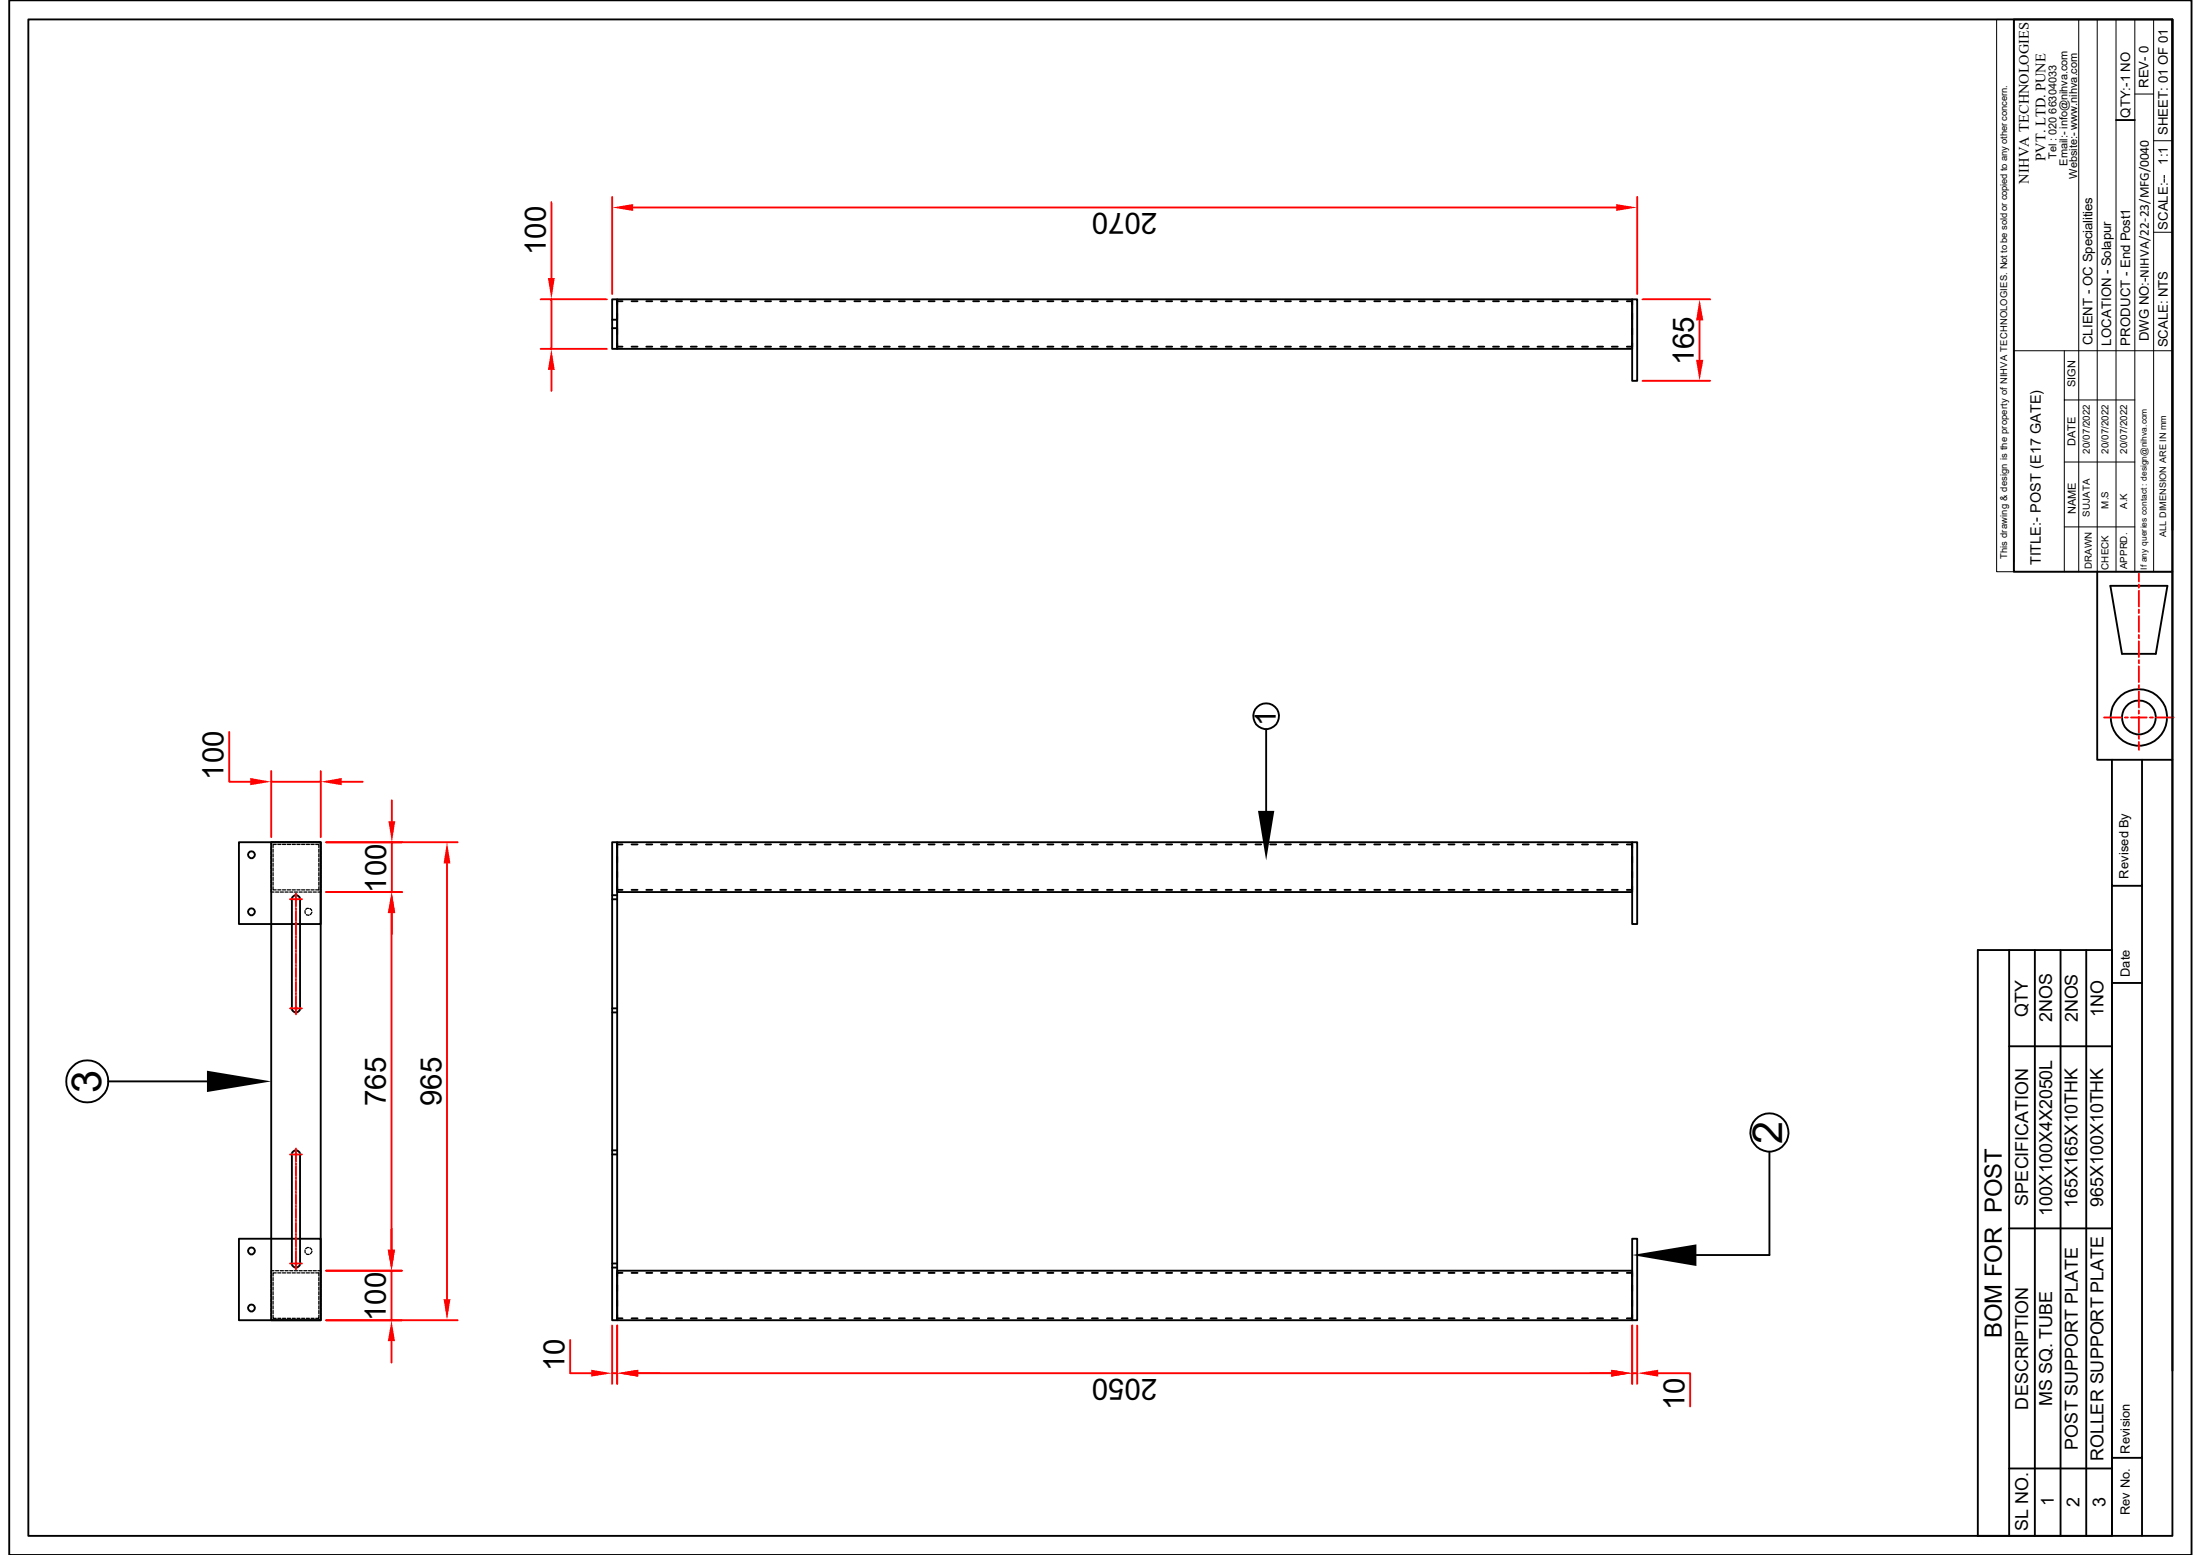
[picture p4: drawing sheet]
<svg xmlns="http://www.w3.org/2000/svg" width="297mm" height="210mm" viewBox="0 0 297 210" stroke-linecap="round" stroke-linejoin="round" font-family="sans-serif">
<g fill="none" stroke="#000" stroke-width=".25">
<path d="M1.2 0h294.7v209.9h-294.7zM3.8 2.6h289.5v204.7h-289.5zM293.3 2.6v68.9M82.7 40.4h.6v6.7h-.6zM82.7 44.3h.6M82.7 43.2h.6M83.3 40.4h137.1v6.7h-137.1zM83.3 46.3v.5h.7M83.3 42.3v.8M83.3 44.3v.8M84 40.7h-.7v.4M85.3 40.7h.8"/>
<path d="M85.3 46.8h.8M87.3 40.7h.8M87.3 46.8h.8M89.3 40.7h.8M89.3 46.8h.8M91.3 40.7h.8M91.3 46.8h.8M93.3 40.7h.8M93.3 46.8h.8M95.3 40.7h.8M95.3 46.8h.8M97.3 40.7h.8"/>
<path d="M97.3 46.8h.8M99.3 40.7h.8M99.3 46.8h.8M101.3 40.7h.8M101.3 46.8h.8M103.3 40.7h.8M103.3 46.8h.8M105.3 40.7h.8M105.3 46.8h.8M107.3 40.7h.8M107.3 46.8h.8M109.3 40.7h.8"/>
<path d="M109.3 46.8h.8M111.3 40.7h.8M111.3 46.8h.8M113.3 40.7h.8M113.3 46.8h.8M115.4 40.7h.8M115.4 46.8h.8M117.3 40.7h.8M117.3 46.8h.8M119.3 40.7h.8M119.3 46.8h.8M121.4 40.7h.8"/>
<path d="M121.4 46.8h.8M123.4 40.7h.8M123.4 46.8h.8M125.4 40.7h.8M125.4 46.8h.8M127.4 40.7h.8M127.4 46.8h.8M129.4 40.7h.8M129.4 46.8h.8M131.4 40.7h.8M131.4 46.8h.8M133.4 40.7h.8"/>
<path d="M133.4 46.8h.8M135.4 40.7h.8M135.4 46.8h.8M137.4 40.7h.8M137.4 46.8h.8M139.4 40.7h.8M139.4 46.8h.8M141.4 40.7h.8M141.4 46.8h.8M143.4 40.7h.8M143.4 46.8h.8M145.4 40.7h.8"/>
<path d="M145.4 46.8h.8M147.4 40.7h.8M147.4 46.8h.8M149.5 40.7h.7M149.5 46.8h.7M151.4 40.7h.9M151.4 46.8h.9M153.4 40.7h.8M153.4 46.8h.8M155.5 40.7h.8M155.5 46.8h.8M157.5 40.7h.8"/>
<path d="M157.5 46.8h.8M159.5 40.7h.7M159.5 46.8h.7M161.5 40.7h.8M161.5 46.8h.8M163.5 40.7h.8M163.5 46.8h.8M165.5 40.7h.8M165.5 46.8h.8M167.5 40.7h.8M167.5 46.8h.8M169.5 40.7h.8"/>
<path d="M169.5 46.8h.8M171.5 40.7h.8M171.5 46.8h.8M173.5 40.7h.8M173.5 46.8h.8M175.5 40.7h.8M175.5 46.8h.8M177.5 40.7h.8M177.5 46.8h.8M179.5 40.7h.8M179.5 46.8h.8M181.5 40.7h.8"/>
<path d="M181.5 46.8h.8M183.5 40.7h.8M183.5 46.8h.8M185.6 40.7h.8M185.6 46.8h.8M187.5 40.7h.8M187.5 46.8h.8M189.6 40.7h.8M189.6 46.8h.8M191.6 40.7h.8M191.6 46.8h.8M193.5 40.7h.9"/>
<path d="M193.5 46.8h.9M195.6 40.7h.8M195.6 46.8h.8M197.6 40.7h.8M197.6 46.8h.8M199.6 40.7h.8M199.6 46.8h.8M201.6 40.7h.8M201.6 46.8h.8M203.6 40.7h.8M203.6 46.8h.8M205.6 40.7h.8"/>
<path d="M205.6 46.8h.8M207.6 40.7h.8M207.6 46.8h.8M209.6 40.7h.8M209.6 46.8h.8M211.6 40.7h.8M211.6 46.8h.8M213.6 40.7h.8M213.6 46.8h.8M215.6 40.7h.8M215.6 46.8h.8M217.6 40.7h.8"/>
<path d="M217.6 46.8h.8M219.7 40.7h.7v.4M220.4 40.4h.6v11h-.6zM220.4 46.3v.5h-.7M220.4 42.3v.8M220.4 44.3v.8M32.3 113.7h11v11h-11zM36.6 113.7h6.7v64.5h-6.7zM82.7 113.7h.6v64.5h-.6zM83.3 113.7h137.1v6.7h-137.1zM83.3 119.7v.4h.7M83.3 115.6v.8"/>
<path d="M83.3 117.7v.8M84 114h-.7v.5M85.3 114h.8M87.3 114h.8M89.3 114h.8M91.3 114h.8M93.3 114h.8M95.3 114h.8M97.3 114h.8M99.3 114h.8M101.3 114h.8M103.3 114h.8"/>
<path d="M105.3 114h.8M107.3 114h.8M109.3 114h.8M111.3 114h.8M113.3 114h.8M115.4 114h.8M117.3 114h.8M119.3 114h.8M121.4 114h.8M123.4 114h.8M125.4 114h.8M127.4 114h.8"/>
<path d="M129.4 114h.8M131.4 114h.8M133.4 114h.8M135.4 114h.8M137.4 114h.8M139.4 114h.8M141.4 114h.8M143.4 114h.8M145.4 114h.8M147.4 114h.8M149.5 114h.7M151.4 114h.9"/>
<path d="M153.4 114h.8M155.5 114h.8M157.5 114h.8M159.5 114h.7M161.5 114h.8M163.5 114h.8M165.5 114h.8M167.5 114h.8M169.5 114h.8M171.5 114h.8M173.5 114h.8M175.5 114h.8"/>
<path d="M177.5 114h.8M179.5 114h.8M181.5 114h.8M183.5 114h.8M185.6 114h.8M187.5 114h.8M189.6 114h.8M191.6 114h.8M193.5 114h.9M195.6 114h.8M197.6 114h.8M199.6 114h.8"/>
<path d="M201.6 114h.8M203.6 114h.8M205.6 114h.8M207.6 114h.8M209.6 114h.8M211.6 114h.8M213.6 114h.8M215.6 114h.8M217.6 114h.8M219.7 114h.7v.5M220.4 113.7h.6v11h-.6zM220.4 119.7v.4h-.7"/>
<path d="M220.4 115.6v.8M220.4 117.7v.8M39.5 121.1a.56 .56 0 0 1 .6-.3 .56 .56 0 0 1 .4 .6v14.7a.55 .55 0 0 1-.5 .6 .55 .55 0 0 1-.6-.6zM82.7 136.7h.6M82.7 120.8h.6M82.7 121.4h.6M82.7 136.1h.6M85.3 120.1h.8M87.3 120.1h.8M89.3 120.1h.8M91.3 120.1h.8M93.3 120.1h.8"/>
<path d="M95.3 120.1h.8M97.3 120.1h.8M99.3 120.1h.8M101.3 120.1h.8M103.3 120.1h.8M105.3 120.1h.8M107.3 120.1h.8M109.3 120.1h.8M111.3 120.1h.8M113.3 120.1h.8M115.4 120.1h.8M117.3 120.1h.8"/>
<path d="M119.3 120.1h.8M121.4 120.1h.8M123.4 120.1h.8M125.4 120.1h.8M127.4 120.1h.8M129.4 120.1h.8M131.4 120.1h.8M133.4 120.1h.8M135.4 120.1h.8M137.4 120.1h.8M139.4 120.1h.8M141.4 120.1h.8"/>
<path d="M143.4 120.1h.8M145.4 120.1h.8M147.4 120.1h.8M149.5 120.1h.7M151.4 120.1h.9M153.4 120.1h.8M155.5 120.1h.8M157.5 120.1h.8M159.5 120.1h.7M161.5 120.1h.8M163.5 120.1h.8M165.5 120.1h.8"/>
<path d="M167.5 120.1h.8M169.5 120.1h.8M171.5 120.1h.8M173.5 120.1h.8M175.5 120.1h.8M177.5 120.1h.8M179.5 120.1h.8M181.5 120.1h.8M183.5 120.1h.8M185.6 120.1h.8M187.5 120.1h.8M189.6 120.1h.8"/>
<path d="M191.6 120.1h.8M193.5 120.1h.9M195.6 120.1h.8M197.6 120.1h.8M199.6 120.1h.8M201.6 120.1h.8M203.6 120.1h.8M205.6 120.1h.8M207.6 120.1h.8M209.6 120.1h.8M211.6 120.1h.8M213.6 120.1h.8"/>
<path d="M215.6 120.1h.8M217.6 120.1h.8M39.5 155.6a.56 .56 0 0 1 .6-.3 .56 .56 0 0 1 .4 .5v14.8a.55 .55 0 0 1-.5 .5 .55 .55 0 0 1-.6-.5zM82.7 155.3h.6M82.7 155.8h.6M32.3 167.2h11v11h-11zM82.7 171.1h.6M82.7 170.6h.6M83.3 171.5h137.1v6.7h-137.1zM83.3 173.5v.8M83.3 175.5v.8M83.3 177.5v.5h.7"/>
<path d="M84 171.8h-.7v.5M85.3 178h.8M85.3 171.8h.8M87.3 178h.8M87.3 171.8h.8M89.3 178h.8M89.3 171.8h.8M91.3 178h.8M91.3 171.8h.8M93.3 178h.8M93.3 171.8h.8M95.3 178h.8"/>
<path d="M95.3 171.8h.8M97.3 178h.8M97.3 171.8h.8M99.3 178h.8M99.3 171.8h.8M101.3 178h.8M101.3 171.8h.8M103.3 178h.8M103.3 171.8h.8M105.3 178h.8M105.3 171.8h.8M107.3 178h.8"/>
<path d="M107.3 171.8h.8M109.3 178h.8M109.3 171.8h.8M111.3 178h.8M111.3 171.8h.8M113.3 178h.8M113.3 171.8h.8M115.4 178h.8M115.4 171.8h.8M117.3 178h.8M117.3 171.8h.8M119.3 178h.8"/>
<path d="M119.3 171.8h.8M121.4 178h.8M121.4 171.8h.8M123.4 178h.8M123.4 171.8h.8M125.4 178h.8M125.4 171.8h.8M127.4 178h.8M127.4 171.8h.8M129.4 178h.8M129.4 171.8h.8M131.4 178h.8"/>
<path d="M131.4 171.8h.8M133.4 178h.8M133.4 171.8h.8M135.4 178h.8M135.4 171.8h.8M137.4 178h.8M137.4 171.8h.8M139.4 178h.8M139.4 171.8h.8M141.4 178h.8M141.4 171.8h.8M143.4 178h.8"/>
<path d="M143.4 171.8h.8M145.4 178h.8M145.4 171.8h.8M147.4 178h.8M147.4 171.8h.8M149.5 178h.7M149.5 171.8h.7M151.4 178h.9M151.4 171.8h.9M153.4 178h.8M153.4 171.8h.8M155.5 178h.8"/>
<path d="M155.5 171.8h.8M157.5 178h.8M157.5 171.8h.8M159.5 178h.7M159.5 171.8h.7M161.5 178h.8M161.5 171.8h.8M163.5 178h.8M163.5 171.8h.8M165.5 178h.8M165.5 171.8h.8M167.5 178h.8"/>
<path d="M167.5 171.8h.8M169.5 178h.8M169.5 171.8h.8M171.5 178h.8M171.5 171.8h.8M173.5 178h.8M173.5 171.8h.8M175.5 178h.8M175.5 171.8h.8M177.5 178h.8M177.5 171.8h.8M179.5 178h.8"/>
<path d="M179.5 171.8h.8M181.5 178h.8M181.5 171.8h.8M183.5 178h.8M183.5 171.8h.8M185.6 178h.8M185.6 171.8h.8M187.5 178h.8M187.5 171.8h.8M189.6 178h.8M189.6 171.8h.8M191.6 178h.8"/>
<path d="M191.6 171.8h.8M193.5 178h.9M193.5 171.8h.9M195.6 178h.8M195.6 171.8h.8M197.6 178h.8M197.6 171.8h.8M199.6 178h.8M199.6 171.8h.8M201.6 178h.8M201.6 171.8h.8M203.6 178h.8"/>
<path d="M203.6 171.8h.8M205.6 178h.8M205.6 171.8h.8M207.6 178h.8M207.6 171.8h.8M209.6 178h.8M209.6 171.8h.8M211.6 178h.8M211.6 171.8h.8M213.6 178h.8M213.6 171.8h.8M215.6 178h.8"/>
<path d="M215.6 171.8h.8M217.6 178h.8M217.6 171.8h.8M219.7 171.8h.7v.5M220.4 167.2h.6v11h-.6zM220.4 177.5v.5h-.7M220.4 173.5v.8M220.4 175.5v.8"/>
<circle cx="33.9" cy="115.4" r=".46"/>
<circle cx="33.9" cy="123.1" r=".46"/>
<circle cx="33.9" cy="176.6" r=".46"/>
<circle cx="33.9" cy="168.9" r=".46"/>
</g>
<g fill="none" stroke="#000" stroke-width=".17">
<path d="M36.6 114.3v.4M36.6 114.9v.4M36.6 115.6v.4M36.6 116.2v.4M36.6 116.8v.5M36.6 117.5v.4M36.6 118.1v.5M36.6 118.8v.4M36.6 119.4v.4M36.9 114.6v.4M36.9 115.3v.4M36.9 115.9v.4"/>
<path d="M36.9 116.5v.4M36.9 117.2v.4M36.9 117.8v.4M36.9 118.4v.5M36.9 119.1v.4M36.9 119.7v.4h.4M37 113.7h-.4v.4M37.2 113.7h.4M37.3 114h-.4v.4M37.5 114h.4M37.8 113.7h.5M38.1 114h.5"/>
<path d="M38.5 113.7h.4M38.8 114h.4M39.1 113.7h.4M39.5 114h.4M39.7 113.7h.5M40.1 114h.4M40.4 113.7h.4M40.7 114h.4M41 113.7h.4M41.4 114h.4M41.7 113.7h.4M42 114h.4"/>
<path d="M42.3 113.7h.4M42.6 114h.4v.4M42.9 113.7h.4v.4M43 114.6v.4M43 115.3v.4M43 115.9v.4M43 116.5v.4M43 117.2v.4M43 117.8v.4M43 118.4v.5M43 119.1v.4M43 119.7v.4h-.4"/>
<path d="M43.3 114.3v.4M43.3 114.9v.4M43.3 115.6v.4M43.3 116.2v.4M43.3 116.8v.5M43.3 117.5v.4M43.3 118.1v.5M43.3 118.8v.4M43.3 119.4v.4M36.6 120v.4h.4M37.2 120.4h.4M37.5 120.1h.4"/>
<path d="M37.8 120.4h.5M38.1 120.1h.5M38.5 120.4h.4M38.8 120.1h.4M39.1 120.4h.4M39.5 120.1h.4M39.7 120.4h.5M40.1 120.1h.4M40.4 120.4h.4M40.7 120.1h.4M41 120.4h.4M41.2 122.9v.4"/>
<path d="M41.4 120.1h.4M41.4 123.5h.3M41.7 120.4h.4M41.7 122.6l-.4 .1M41.8 122.7l.3 .2M42 120.1h.4M42.1 123.1l-.2 .4M42.3 120.4h.4M43.3 120v.4h-.4M36.6 177.9v.3h.4M36.6 172.1v.4M36.6 172.8v.4"/>
<path d="M36.6 173.4v.4M36.6 174v.4M36.6 174.7v.4M36.6 175.3v.4M36.6 175.9v.5M36.6 176.6v.4M36.6 177.2v.5M36.9 172.5v.4M36.9 173.1v.4M36.9 173.7v.5M36.9 174.4v.4M36.9 175v.4"/>
<path d="M36.9 175.6v.5M36.9 176.3v.4M36.9 176.9v.4M36.9 177.5v.5h.4M37 171.5h-.4v.4M37.2 178.2h.4M37.2 171.5h.4M37.3 171.8h-.4v.4M37.5 171.8h.4M37.5 178h.4M37.8 178.2h.5M37.8 171.5h.5"/>
<path d="M38.1 171.8h.5M38.1 178h.5M38.5 178.2h.4M38.5 171.5h.4M38.8 171.8h.4M38.8 178h.4M39.1 178.2h.4M39.1 171.5h.4M39.5 171.8h.4M39.5 178h.4M39.7 178.2h.5M39.7 171.5h.5"/>
<path d="M40.1 171.8h.4M40.1 178h.4M40.4 178.2h.4M40.4 171.5h.4M40.7 171.8h.4M40.7 178h.4M41 178.2h.4M41 171.5h.4M41.2 168.7v.4M41.4 171.8h.4M41.4 169.2l.3 .1M41.4 178h.4"/>
<path d="M41.7 178.2h.4M41.7 171.5h.4M41.7 168.4l-.4 .2M41.8 168.4l.3 .3M42 171.8h.4M42 178h.4M42.1 168.9l-.2 .3M42.3 178.2h.4M42.3 171.5h.4M42.6 171.8h.4v.4M42.9 171.5h.4v.4M43 172.5v.4"/>
<path d="M43 173.1v.4M43 173.7v.5M43 174.4v.4M43 175v.4M43 175.6v.5M43 176.3v.4M43 176.9v.4M43 177.5v.5h-.4M43.3 177.9v.3h-.4M43.3 172.1v.4M43.3 172.8v.4M43.3 173.4v.4"/>
<path d="M43.3 174v.4M43.3 174.7v.4M43.3 175.3v.4M43.3 175.9v.5M43.3 176.6v.4M43.3 177.2v.5"/>
</g>
<g fill="none" stroke="#f00" stroke-width=".25">
<path d="M39.2 136.1h.6M39.2 121.4h.6M39.9 136.1h.1M39.9 121.4h.1M40 120.6v.7M40 136v.2M40 136.2v.7M40 121.3v.2M40 122.6v.2M40 123v1.3M40 124.5v.2M40 124.9v1.3"/>
<path d="M40 126.4v.2M40 126.8v1.3M40 128.3v.2M40 128.7v1.3M40 130.2v.2M40 130.7v1.2M40 132.1v.2M40 132.6v1.2M40 134v.3M40 134.5v1.5M40 121.5v.9M40.1 136.1h.7"/>
<path d="M40.1 121.4h.7M39.2 155.8h.6M39.9 155.8h.1M40 155v.7M40 155.8v.1M40 157v.2M40 157.4v1.3M40 158.9v.2M40 159.3v1.3M40 156v.8M40.1 155.8h.7M39.2 170.6h.6"/>
<path d="M39.9 170.6h.1M40 160.8v.2M40 161.2v1.3M40 162.7v.2M40 163.1v1.3M40 164.6v.2M40 165.1v1.2M40 166.5v.2M40 167v1.3M40 168.5v.2M40 168.9v1.5M40 170.5v.1"/>
<path d="M40 170.6v.8M40.1 170.6h.7"/>
</g>
<path d="M269.6 2.6h2.3v74.6h-2.3zM271.9 2.6v44.7M280.7 2.6v74.6M283.2 2.6v74.6M285.7 2.6v74.6M288.2 2.6v74.6" fill="none" stroke="#000" stroke-width=".14"/>
<path d="M272.5 25.3h5.9v21.7h-5.9z" fill="#fff"/>
<path d="M288.2 12.7h2.6M290.8 2.6v74.6M290.8 19h2.5M290.8 31.4h2.5M278.7 47.3v29.9M278.7 54h9.5M293.3 47.3h-21.4v28.6M271.9 77.2h21.4M278.7 62.4h9.5M278.7 71.1h9.5" fill="none" stroke="#000" stroke-width=".14"/>
<g fill="none" stroke="#000" stroke-width=".25">
<path d="M271.9 2.6h21.4v74.6h-21.4zM285.7 16.2h2.5M283.2 77.2v25.4h10.1v82.4M284.9 79.1h7.7l-1.5 9.2h-4.6zM293.3 77.2v25.4M285.1 102.6v104.7M285.1 119.6h4.1M289.2 102.6v104.7M267 128.2h18.1v79.1h-18.1zM271.3 128.2v79.1M274.7 128.2v79.1M278.2 128.2v79.1"/>
<path d="M281.7 128.2v79.1M285.1 132.7h4.1M271.3 141.2h13.8M271.3 165.8h13.8M271.3 198.2h13.8M285.1 196.8h4.1"/>
<circle cx="288.8" cy="96.8" r="3.8"/>
<circle cx="288.8" cy="96.8" r="2.28"/>
</g>
<g fill="none" stroke="#f00" stroke-width=".25">
<path d="M288.8 77.4v1.1M288.8 78.9v.4M288.8 79.8v2.1M284.1 96.8h2.4M286.9 96.8h.4M287.7 96.8h2.1M288.8 82.3v.5M288.8 83.2v2.1M288.8 85.7v.4M288.8 86.6v2.1M288.8 89.1v.4M288.8 90v2.1"/>
<path d="M288.8 92.5v.4M288.8 93.3v2.2M288.8 95.9v.4M288.8 96.8v2.1M288.8 99.3v.4M290.3 96.8h.4M291.1 96.8h2.4M44 113.7h17.8M60.4 116.6v58.8M288.8 100.1v1.1M44 178.2h17.8"/>
</g>
<g fill="#f00">
<path d="M59.9 175.4h.9l-.4 2.8z"/>
<path d="M60.4 113.7l.4 2.9h-.9z"/>
</g>
<path d="M44 178.2h10.3M44 171.5h10.3M52.9 165.9v2.8M52.9 171.5v6.7M52.9 181v2.9" fill="none" stroke="#f00" stroke-width=".25"/>
<g fill="#f00">
<path d="M52.9 178.2l.4 2.8h-.9z"/>
<path d="M52.4 168.7h.9l-.4 2.8z"/>
</g>
<path d="M44 120.4h10.3M52.9 123.3v45.4M44 171.5h10.3" fill="none" stroke="#f00" stroke-width=".25"/>
<g fill="#f00">
<path d="M52.4 168.7h.9l-.4 2.8z"/>
<path d="M52.9 120.4l.4 2.9h-.9z"/>
</g>
<path d="M44 113.7h10.3M52.9 108v2.9M52.9 113.7v6.7M44 120.4h10.3M52.9 123.3v2.8" fill="none" stroke="#f00" stroke-width=".25"/>
<g fill="#f00">
<path d="M52.9 120.4l.5 2.9h-1z"/>
<path d="M52.4 110.9h1l-.5 2.8z"/>
</g>
<path d="M30.9 98.8v6.7h2.9M36.6 104.1v8.9M36.6 105.5h6.7M43.3 104.1v8.9M46.1 105.5h2.9" fill="none" stroke="#f00" stroke-width=".25"/>
<g fill="#f00">
<path d="M43.3 105.5l2.8-.5v1z"/>
<path d="M33.8 105l2.8 .5-2.8 .5z"/>
</g>
<path d="M74.4 27.3v10.2M73 47.1h8.9M73 40.4h8.9M74.4 40.4v6.7M74.4 49.9v2.9" fill="none" stroke="#f00" stroke-width=".25"/>
<g fill="#f00">
<path d="M74.4 47.1l.5 2.8h-.9z"/>
<path d="M74 37.5h.9l-.5 2.9z"/>
</g>
<path d="M221.8 51.4h9.1M221.8 40.4h9.1M229.5 43.2v5.4" fill="none" stroke="#f00" stroke-width=".25"/>
<g fill="#f00">
<path d="M229 48.6h1l-.5 2.8z"/>
<path d="M229.5 40.4l.5 2.8h-1z"/>
</g>
<path d="M220.4 178.9v7.9M221 178.9v7.9M214.7 185.4h2.8M220.4 185.4h.6M223.9 185.4h4.3v4.4" fill="none" stroke="#f00" stroke-width=".25"/>
<g fill="#f00">
<path d="M217.5 184.9l2.9 .5-2.9 .4z"/>
<path d="M221 185.4l2.9-.5v.9z"/>
</g>
<path d="M83.3 178.9v7.9M220.4 178.9v7.9M86.2 185.4h131.3" fill="none" stroke="#f00" stroke-width=".25"/>
<g fill="#f00">
<path d="M217.5 184.9l2.9 .5-2.9 .4z"/>
<path d="M83.3 185.4l2.9-.5v.9z"/>
</g>
<path d="M82.7 178.9v7.9M83.3 178.9v7.9M77 180.9v4.5h2.8M82.7 185.4h.6M86.2 185.4h2.8" fill="none" stroke="#f00" stroke-width=".25"/>
<g fill="#f00">
<path d="M83.3 185.4l2.9-.5v.9z"/>
<path d="M79.8 184.9l2.9 .5-2.9 .4z"/>
</g>
<path d="M82.7 26.6v13.1M85.5 28h132.7M221 26.6v13.1" fill="none" stroke="#f00" stroke-width=".25"/>
<g fill="#f00">
<path d="M218.2 27.5l2.8 .5-2.8 .5z"/>
<path d="M82.7 28l2.8-.5v1z"/>
</g>
<path d="M169.9 109.5h2.2l-1.1 6.6zM27.9 144.5l8.7 1.5-8.7 1.4zM220.4 169.4l8.6-1.4v2.9z" fill="#000"/>
<g fill="none" stroke="#000" stroke-width=".25">
<path d="M171 98.5v11M14.6 146h13.3M238.9 155.5v13.9h-9.9"/>
<circle cx="171" cy="96.7" r="1.73"/>
<circle cx="11.8" cy="146" r="2.84"/>
<circle cx="238.9" cy="152.9" r="2.58"/>
</g>
<g font-size="5.6">
<text x="13.6" y="147.5" transform="rotate(-90 13.6 147.5)">3</text>
<text x="240.6" y="154.4" transform="rotate(-90 240.6 154.4)">2</text>
</g>
<g font-size="4">
<text x="156.2" y="28.8" transform="rotate(180 156.2 28.8)">2070</text>
<text x="73.7" y="34.4" transform="rotate(-90 73.7 34.4)">100</text>
<text x="228.7" y="49.3" transform="rotate(-90 228.7 49.3)">165</text>
<text x="172.3" y="98" transform="rotate(-90 172.3 98)">1</text>
<text x="30.2" y="105.2" transform="rotate(-90 30.2 105.2)">100</text>
<text x="52.1" y="120.5" transform="rotate(-90 52.1 120.5)">100</text>
<text x="52.1" y="149.3" transform="rotate(-90 52.1 149.3)">765</text>
<text x="59.6" y="149.3" transform="rotate(-90 59.6 149.3)">965</text>
<text x="52.1" y="178.3" transform="rotate(-90 52.1 178.3)">100</text>
<text x="76.2" y="185.1" transform="rotate(-90 76.2 185.1)">10</text>
<text x="156.2" y="186.1" transform="rotate(180 156.2 186.1)">2050</text>
<text x="227.4" y="190.3" transform="rotate(-90 227.4 190.3)">10</text>
</g>
<text font-size="3.2" x="270.3" y="180.7" transform="rotate(-90 270.3 180.7)">BOM FOR POST</text>
<g font-size="2.4">
<text x="273.8" y="137.3" transform="rotate(-90 273.8 137.3)">QTY</text>
<text x="277.1" y="138" transform="rotate(-90 277.1 138)">2NOS</text>
<text x="280.5" y="138" transform="rotate(-90 280.5 138)">2NOS</text>
<text x="284" y="137.3" transform="rotate(-90 284 137.3)">1NO</text>
<text x="273.9" y="162.8" transform="rotate(-90 273.9 162.8)">SPECIFICATION</text>
<text x="277.1" y="164.1" transform="rotate(-90 277.1 164.1)">100X100X4X2050L</text>
<text x="280.5" y="163.1" transform="rotate(-90 280.5 163.1)">165X165X10THK</text>
<text x="284" y="163" transform="rotate(-90 284 163)">965X100X10THK</text>
<text x="273.9" y="190.3" transform="rotate(-90 273.9 190.3)">DESCRIPTION</text>
<text x="277.1" y="189.8" transform="rotate(-90 277.1 189.8)">MS SQ. TUBE</text>
<text x="280.5" y="195.7" transform="rotate(-90 280.5 195.7)">POST SUPPORT PLATE</text>
<text x="284" y="197.3" transform="rotate(-90 284 197.3)">ROLLER SUPPORT PLATE</text>
<text x="277.3" y="203.3" transform="rotate(-90 277.3 203.3)">1</text>
<text x="280.8" y="203.4" transform="rotate(-90 280.8 203.4)">2</text>
<text x="284.3" y="203.4" transform="rotate(-90 284.3 203.4)">3</text>
<text x="273.9" y="206.7" transform="rotate(-90 273.9 206.7)">SL NO.</text>
</g>
<g font-size="1.9">
<text x="276.2" y="21.7" transform="rotate(-90 276.2 21.7)">PVT. LTD. PUNE</text>
<text x="273.9" y="24.8" transform="rotate(-90 273.9 24.8)">NIHVA TECHNOLOGIES</text>
<text x="275.5" y="76.3" transform="rotate(-90 275.5 76.3)">TITLE:- POST (E17 GATE)</text>
</g>
<g font-size="1.8">
<text x="290.1" y="11.9" transform="rotate(-90 290.1 11.9)">REV- 0</text>
<text x="287.6" y="15.9" transform="rotate(-90 287.6 15.9)">QTY:-1 NO</text>
<text x="292.7" y="22.3" transform="rotate(-90 292.7 22.3)">1:1</text>
<text x="292.7" y="18.2" transform="rotate(-90 292.7 18.2)">SHEET: 01 OF 01</text>
<text x="292.7" y="31" transform="rotate(-90 292.7 31)">SCALE:--</text>
<text x="282.5" y="46.6" transform="rotate(-90 282.5 46.6)">CLIENT - OC Specialities</text>
<text x="285.1" y="46.7" transform="rotate(-90 285.1 46.7)">LOCATION - Solapur</text>
<text x="287.6" y="46.7" transform="rotate(-90 287.6 46.7)">PRODUCT - End Post1</text>
<text x="290.1" y="46" transform="rotate(-90 290.1 46)">DWG NO:-NIHVA/22-23/MFG/0040</text>
<text x="292.7" y="46.9" transform="rotate(-90 292.7 46.9)">SCALE: NTS</text>
</g>
<g font-size="1.7">
<text x="287.4" y="118.6" transform="rotate(-90 287.4 118.6)">Revised By</text>
<text x="287.6" y="131.9" transform="rotate(-90 287.6 131.9)">Date</text>
<text x="287.6" y="196.2" transform="rotate(-90 287.6 196.2)">Revision</text>
<text x="287.6" y="204.5" transform="rotate(-90 287.6 204.5)">Rev No.</text>
</g>
<g font-size="1.5">
<text x="277.7" y="21.5" transform="rotate(-90 277.7 21.5)">Tel : 020 66304033</text>
<text x="279.1" y="22.4" transform="rotate(-90 279.1 22.4)">Email:- info@nihva.com</text>
<text x="280.5" y="24.1" transform="rotate(-90 280.5 24.1)">Website:- www.nihva.com</text>
<text x="280.2" y="52.3" transform="rotate(-90 280.2 52.3)">SIGN</text>
<text x="280.2" y="60.2" transform="rotate(-90 280.2 60.2)">DATE</text>
<text x="280.3" y="69.3" transform="rotate(-90 280.3 69.3)">NAME</text>
</g>
<g font-size="1.3">
<text x="282.1" y="61.3" transform="rotate(-90 282.1 61.3)">20/07/2022</text>
<text x="284.7" y="61.3" transform="rotate(-90 284.7 61.3)">20/07/2022</text>
<text x="287.2" y="61.3" transform="rotate(-90 287.2 61.3)">20/07/2022</text>
<text x="282.1" y="69.7" transform="rotate(-90 282.1 69.7)">SUJATA</text>
<text x="284.7" y="68.7" transform="rotate(-90 284.7 68.7)">M.S</text>
<text x="287.2" y="68.7" transform="rotate(-90 287.2 68.7)">A.K</text>
<text x="271" y="75.5" transform="rotate(-90 271 75.5)">This drawing &amp; design is the property of NIHVA TECHNOLOGIES. Not to be sold or copied to any other concern.</text>
<text x="282.4" y="76.8" transform="rotate(-90 282.4 76.8)">DRAWN</text>
<text x="284.7" y="76.9" transform="rotate(-90 284.7 76.9)">CHECK</text>
<text x="287.2" y="76.8" transform="rotate(-90 287.2 76.8)">APPRD.</text>
</g>
<text font-size="1.2" x="292.5" y="72.5" transform="rotate(-90 292.5 72.5)">ALL DIMENSION ARE IN mm</text>
<text font-size="1.1" x="289.8" y="76.9" transform="rotate(-90 289.8 76.9)">If any queries contact : design@nihva.com</text>
</svg>
